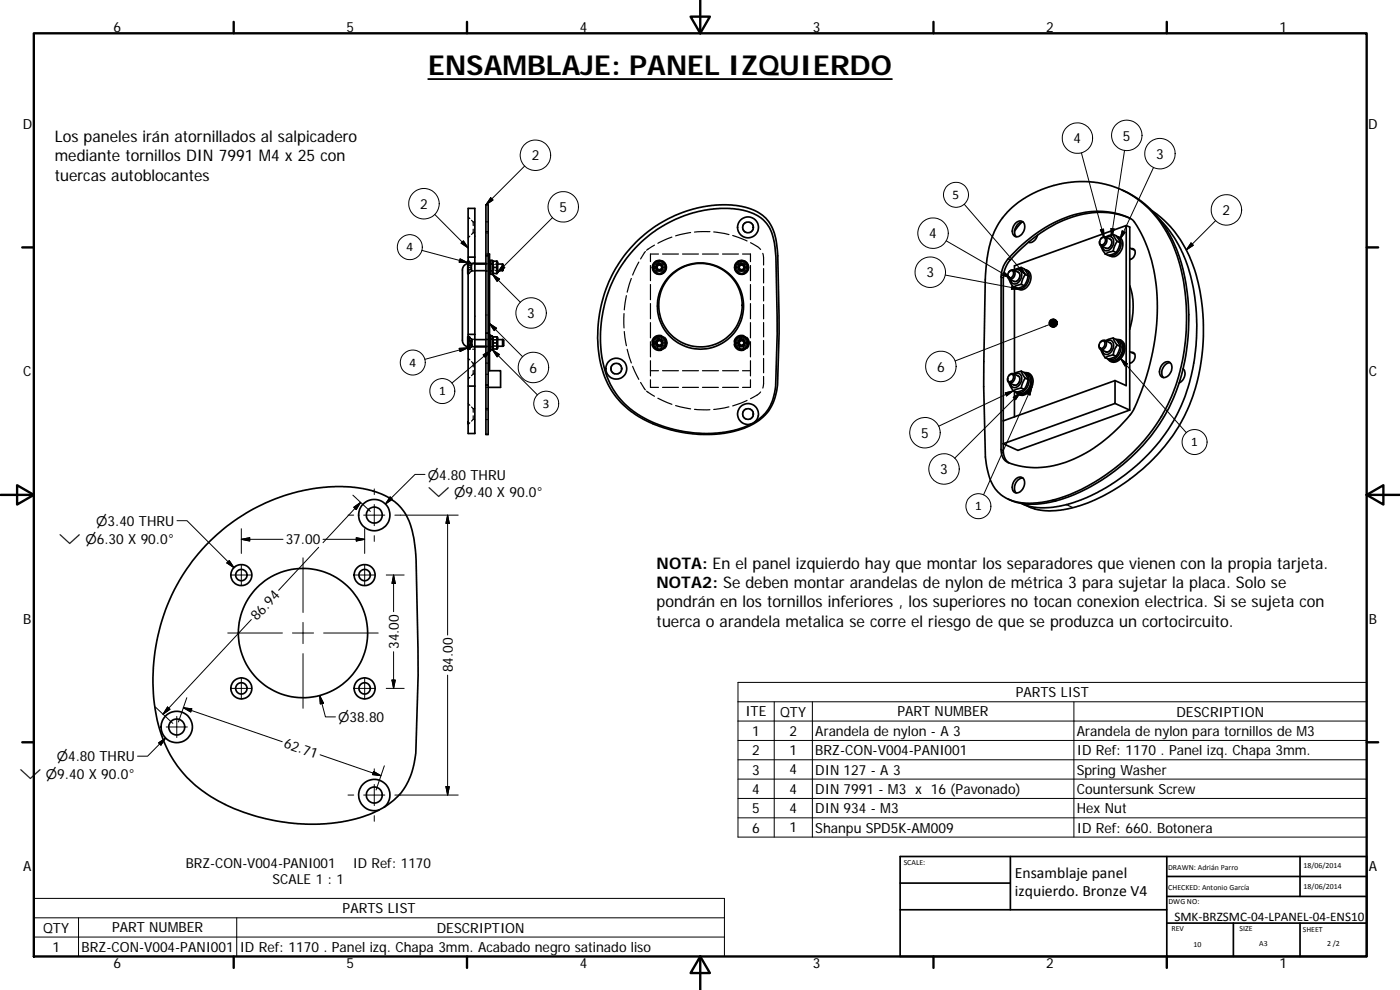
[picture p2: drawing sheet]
<svg xmlns="http://www.w3.org/2000/svg" width="420mm" height="297mm" viewBox="0 0 420 297" stroke-linecap="round" stroke-linejoin="round" font-family="sans-serif">
<g fill="none" stroke="#000" stroke-width=".51">
<path d="M336.8 57a32.4 32.4 0 0 1 17.5 21 62.9 62.9 0 0 1-3.6 44.7 56.1 56.1 0 0 1-35.5 28l-3.5 .5a17 17 0 0 1-9.1-1.4M140.4 79.1a2.73 2.73 0 0 0-1.6 3.3v15.7a11.1 11.1 0 0 0 .4 5.3l1.2 .7M140.5 77.2h2M140.5 78.4v3.7M142.5 77.2v-14.7h-2v64.7v-.6M142.5 77.2v38.6M142.5 79.2h3.3M142.5 79h3.3M145.8 76.8v38.7M145.8 76.8h.7M146.5 76.8v38.7M146.5 76.2h.4v35h3.3v5h-3.7"/>
<path d="M146.5 76.8v-15.4h-.7v15.4M146.9 79.2h.3M147.2 78.1h.6v4.2h-.6zM148.1 78.4l-.3 .3M148.1 78.4v1.8M148.1 78.4h.9M149 78.4h.1a4.7 4.7 0 0 1 .3 3.1l-.2 .6h-.2M149 78.4l.2 .9-.2 .9M149.4 79.2h1.4M150.8 79.2v2M150.8 79.2l.2 .2v1.6l-.2 .2M190.8 72.7a38.9 38.9 0 0 1 22.7-11l5.5-.2a15.5 15.5 0 0 1 11.7 5l1.1 1.8a21.1 21.1 0 0 1 1.6 8.5 352.8 352.8 0 0 1-.3 40.2 14.3 14.3 0 0 1-11.1 11.9l-2.7 .8-4.4 .6-6.4-.1a40.4 40.4 0 0 1-14.3-3.9 24.9 24.9 0 0 1-14.7-21.6 39.9 39.9 0 0 1 11.3-32z"/>
<path d="M197.5 79.5h.8l.4 .7-.4 .7h-.8l-.4-.7zM222.2 79.5h.7l.4 .7-.4 .7h-.7l-.4-.7zM302.6 63.4a31.1 31.1 0 0 1 13.2-7.6l3.6-.9 5.3-.4a28.4 28.4 0 0 1 26 16.3 56.6 56.6 0 0 1 5.1 31.3 54.9 54.9 0 0 1-29.9 44l-4.7 2.2-3.2 1.2-4 1-3.4 .4a12.9 12.9 0 0 1-12.2-4.6l-1.6-3.4-1.1-5.8a744.2 744.2 0 0 1 .1-54.5 31.9 31.9 0 0 1 4.1-15.9zM304.8 67a1.56 1.56 0 0 1 2.1-.5 1.56 1.56 0 0 1 .6 2 2.32 2.32 0 0 1-3.2 2.2 2.86 2.86 0 0 1 .5-3.7zM305.8 74.3a36.4 36.4 0 0 1 23.6-10.9 18.1 18.1 0 0 1 10.8 2.9 45.1 45.1 0 0 1 7.1 27.4 71.9 71.9 0 0 1-7.7 30.3 42.1 42.1 0 0 1-24.6 16 21.8 21.8 0 0 1-13.1-1.6 4.3 4.3 0 0 1-1.5-3.5v-51.8a8.8 8.8 0 0 1 3.2-6.6zM306.7 66.6l-2.2 2.7M307 66.6a2.9 2.9 0 0 0-2 4.4M308.8 72.6l.1 .1M311.4 70.5a2.4 2.4 0 0 1-2.7 2.2M330.4 71.6a1.01 1.01 0 0 1 1.4-.4 1.01 1.01 0 0 1 .3 1.4 1.15 1.15 0 0 1-.7 1.2 1.15 1.15 0 0 1-1.4-.5v-.9M330.5 73.8l1.4 .7M330.5 71.5a.83 .83 0 0 1 1.2 .1 .83 .83 0 0 1-.1 1.2 .82 .82 0 0 1-1.2 .6 .82 .82 0 0 1-.3-1.2z"/>
<path d="M330.6 73.9l.2 .9 .9 1.4M331.7 71.1l1.5 .7M332.1 71.3a1.39 1.39 0 0 1 1.8 0 1.39 1.39 0 0 1 .3 1.8 2.09 2.09 0 0 1-2.8 1.9l-.5-1M333.2 71.8a1.59 1.59 0 0 1 .3 1.7 1.59 1.59 0 0 1-1.6 1M334.1 75.4l-2.4 .8M334.1 70.3l1.2 2.1M334.1 70.3a3.9 3.9 0 0 1 2 2.3l.1 .2M334.1 75.4l.9 .4M334.1 70.3l-2.3 .8M335 75.8l-2.4 .8-.9-.4M335.1 70.9a2.73 2.73 0 0 1 .7 4.3 2.55 2.55 0 0 1-3.1 1.4M335.3 72.4l-.8 1.4-.4 1.6"/>
<path d="M335.3 72.4l.9 .4M335.4 71a2.8 2.8 0 0 1 .9 4.5 2.39 2.39 0 0 1-3.4 1.1M336.2 72.8l-.5 1.6-.7 1.4M338 67.7l1.1 .4-.1 54.9M339.1 74.4l1.4 .7M339.1 77.7l.2 .1M339.1 65.4a26.3 26.3 0 0 0-23.3 2.4 45.1 45.1 0 0 0-13.5 11.4 8.6 8.6 0 0 0-1.2 4.2v51.8a4.2 4.2 0 0 0 1.7 3.7M339.5 74.6a1.33 1.33 0 0 1 1.2 .9 1.33 1.33 0 0 1-.4 1.4l-.5 .7-.7 .3M345.8 63.3a35.8 35.8 0 0 1 14.3 24 60.4 60.4 0 0 1-6 40 55.7 55.7 0 0 1-32.3 25.1l-4.2 .7a16.8 16.8 0 0 1-8.7-1l-2-.9M348 65.8a39.7 39.7 0 0 1 10.6 23.4 58.3 58.3 0 0 1-7.6 39 55 55 0 0 1-31.7 23.4l-5.1 .7a15.8 15.8 0 0 1-7.7-1.3M142.5 81.2h3.3M145.8 99.9h.7"/>
<path d="M146.9 81.2h.3M147.8 81.7l.3 .4M148.1 80.2v1.9M148.1 82.1h.9M148.1 80.2h.9M149 80.2l.2 1-.2 .9M149.4 81.2h1.4M302.7 81.7a.81 .81 0 0 1 1.2-.4 .81 .81 0 0 1 .2 1.2 .87 .87 0 0 1-.7 .9 .87 .87 0 0 1-1-.5zM302.8 81.6a1 1 0 0 1 1.4-.5 1 1 0 0 1 .3 1.4 1.1 1.1 0 0 1-.8 1.2 1.1 1.1 0 0 1-1.3-.6v-.7M303 83.8l.2 1 .9 1.3M304.1 81l1.5 .7M304.4 80.9v-1.1l33.6-12.1v48l-3.4-1.5"/>
<path d="M304.4 86.3v25.8M304.5 81.2a1.37 1.37 0 0 1 1.8 .1 1.37 1.37 0 0 1 .3 1.7 2.07 2.07 0 0 1-2.8 2l-.5-1M305.6 81.7a1.61 1.61 0 0 1 .3 1.8 1.61 1.61 0 0 1-1.6 .9l-1.4-.6M306.5 85.3l-2.4 .8M306.5 80.3l1.2 2.1M306.5 80.3a3.6 3.6 0 0 1 2 2.2l.1 .3M306.5 85.3l.9 .4M306.5 80.3l-2.3 .8M307.4 85.7l-1.3 .6a1.95 1.95 0 0 1-2-.2M307.5 80.9a2.35 2.35 0 0 1 1.1 3.4 2.79 2.79 0 0 1-3.5 2.2M307.7 82.4l-.8 1.4-.4 1.5M307.7 82.4l.9 .4"/>
<path d="M307.8 81a2.83 2.83 0 0 1 .9 4.4 2.49 2.49 0 0 1-3.4 1.2M308.6 82.8l-.4 1.5-.8 1.4M339.1 85.7a21.4 21.4 0 0 1-.1 13.1M140.5 115.8h2M140.5 100.3h2M140.5 101v3.8M142.5 115.8v14.3h-2v-2.9M142.5 101.9h3.3M142.5 103.9h3.3M142.5 104.1h3.3M145.8 115.5h.7M145.8 115.5v14.9h.7v-14.9"/>
<path d="M146.9 100.6h.3v4.6h-.3M147.2 100.8h.6v4.1h-.6M147.8 104.4l.3 .3M148.1 101.1l-.3 .3M148.1 101.1v1.8M148.1 102.9v1.8M148.1 101.1h.9M148.1 104.7h.9M148.1 102.9h.9M149 101.1h.1a4.5 4.5 0 0 1 .3 3l-.2 .6h-.2M149 101.1l.2 .9-.2 .9M149 102.9l.2 .9-.2 .9"/>
<path d="M149.4 101.9h1.6M149.4 103.9h1.6M150.8 101.9l.2 .2v1.6l-.2 .2zM151 101.9v.1M151 103.8v.1M151 101.9l.2 .2v1.6l-.2 .2M197.2 102.6l.6-.5 .7 .3 .1 .8-.6 .5-.7-.3zM222.2 102.2h.7l.4 .7-.4 .6h-.7l-.4-.6zM302.8 112.7a1 1 0 0 1 1.4-.5 1 1 0 0 1 .3 1.5 1.15 1.15 0 0 1-.7 1.1 1.15 1.15 0 0 1-1.3-.4l-.1-.9M302.9 112.6a.83 .83 0 0 1 1.2 0 .83 .83 0 0 1-.1 1.2 .84 .84 0 0 1-1.2 .7 .84 .84 0 0 1-.3-1.3zM303 114.9l.1 .8 1 1.6M304.1 112.1l1.5 .7a1.61 1.61 0 0 1 .3 1.8 1.61 1.61 0 0 1-1.6 .9l-1.4-.6"/>
<path d="M304.4 117.4v7.7M304.5 112.3a1.38 1.38 0 0 1 1.8 .1 1.38 1.38 0 0 1 .3 1.7 2.12 2.12 0 0 1-2.8 2l-.5-1M306.5 111.4l-2.3 .8M306.5 116.4l-2.4 .9M306.5 111.4l1.2 2.1M306.5 116.4l.9 .4M306.5 111.4l.9 .4M307.4 116.8l-1.3 .6a1.9 1.9 0 0 1-2-.1M307.4 111.8l1.2 2.1M307.4 111.8a2.21 2.21 0 0 1 2.2 3.2 3.6 3.6 0 0 1-3.8 3.4l-.9-.8M307.5 112a2.78 2.78 0 0 1 .8 4.2 2.5 2.5 0 0 1-3.2 1.4M307.7 113.5l-.9 1.7-.3 1.2"/>
<path d="M307.7 113.5l.9 .4M307.8 112.1a2.53 2.53 0 0 1 1.3 3.7 2.71 2.71 0 0 1-3.8 1.9M308.5 111.9a3.2 3.2 0 0 1 .9 4.8 2.83 2.83 0 0 1-3.8 1.6M308.6 113.9l-.6 1.9-.6 1M330.2 102.7a1 1 0 0 1 1.4-.5 1 1 0 0 1 .4 1.5 1.22 1.22 0 0 1-.7 1 1.22 1.22 0 0 1-1.3-.1l-.1-1.1M330.3 102.6a.78 .78 0 0 1 1.1-.2 .78 .78 0 0 1 .1 1.1 .88 .88 0 0 1-.6 1 .88 .88 0 0 1-1-.5v-.7zM330.6 105l.1 .7 1 1.6M331.5 102.1l1.7 .7a1.61 1.61 0 0 1 .3 1.8 1.61 1.61 0 0 1-1.6 1l-1.6-.7M332.1 102.4a1.39 1.39 0 0 1 1.8 0 1.39 1.39 0 0 1 .3 1.8 2.12 2.12 0 0 1-2.9 1.9l-.4-1M334.1 106.5l-2.4 .8M334.1 106.5l.9 .4M334.1 101.5l1.1 2"/>
<path d="M334.1 101.5l.9 .4M334.1 101.5l-2.3 .7M334.6 114.2v6.9l-33.5 12 4.4 2 33.5-12.1M334.6 114.2l-33.5 12.1M335 106.9l-1.3 .6a2.18 2.18 0 0 1-2-.2M335 101.9l1.1 2M335 101.9a2.19 2.19 0 0 1 2.2 3.2 3.6 3.6 0 0 1-3.8 3.4l-1-.8M335.1 102a2.83 2.83 0 0 1 .5 4.6 2.34 2.34 0 0 1-2.9 1.1M335.2 103.5l-.7 1.4-.4 1.6M335.2 103.5l.9 .4M335.4 102.1a2.62 2.62 0 0 1 1.1 4.1 2.53 2.53 0 0 1-3.6 1.6M336.1 102a3.1 3.1 0 0 1 .9 4.7 2.81 2.81 0 0 1-3.8 1.7"/>
<path d="M336.1 103.9l-.4 1.6-.7 1.4M339 105.5l1.5 .7M339 108.8l.3 .1M339.5 105.7a1.33 1.33 0 0 1 1.2 .9 1.33 1.33 0 0 1-.4 1.5l-.5 .6-.8 .2M349 109.2a1.55 1.55 0 0 1 2.1-.5 1.55 1.55 0 0 1 .6 2.1 2.49 2.49 0 0 1-3 2.3 2.63 2.63 0 0 1 .3-3.9zM351.2 108.8a2.9 2.9 0 0 0-2 4.5M355.1 110.7a2.83 2.83 0 0 1-1.2 4.2M226.5 126.6a12.9 12.9 0 0 0 6.3-10.8 414 414 0 0 0-.1-40.6 12.6 12.6 0 0 0-3.9-9.5 19.7 19.7 0 0 0-12.6-3.2l-5 .6a38.3 38.3 0 0 0-28.5 51.1 26.4 26.4 0 0 0 17 13.9 35.5 35.5 0 0 0 25.8-.9M334.6 121.1l4.4 1.9M304.7 143.8a1.57 1.57 0 0 1 2.1-.5 1.57 1.57 0 0 1 .7 2.1 2.29 2.29 0 0 1-3.2 2.2 2.97 2.97 0 0 1 .4-3.8zM307 143.4a2.86 2.86 0 0 0-2 4.5M115.4 242.1a18.5 18.5 0 0 0 9.2-14.7l.2-1.4a649.8 649.8 0 0 0 0-59.5 25.4 25.4 0 0 0-3.9-13.4 19.3 19.3 0 0 0-13.4-6.7l-4.6-.4-4.4 .1-4.6 .5-3.5 .7a57.4 57.4 0 0 0-44.4 59.2 40 40 0 0 0 8.5 24.9 45.3 45.3 0 0 0 23.7 13.9l6.4 1.3 7 .7 7.7-.3 5.7-.9a35 35 0 0 0 8.8-3.1"/>
<path d="M270.1 257h140.1v30h-140.1zM303.2 257v16M350.2 257v30M390.2 257v12M270.1 265h33.1M270.1 273h80.1M350.2 277h60M350.2 269h60M350.2 263h60M370.2 277v10M390.2 277v10"/>
<circle cx="224.5" cy="68.2" r="1.59"/>
<circle cx="224.5" cy="68.2" r="3.1"/>
<circle cx="197.9" cy="80.2" r="1.85"/>
<circle cx="197.9" cy="80.2" r="2.09"/>
<circle cx="210.2" cy="91.6" r="12.5"/>
<circle cx="210.2" cy="91.8" r="12.9"/>
<circle cx="222.6" cy="80.2" r="2.09"/>
<circle cx="222.6" cy="80.2" r="1.84"/>
<circle cx="185" cy="110.6" r="1.6"/>
<circle cx="185" cy="110.6" r="3.1"/>
<circle cx="197.9" cy="102.9" r="1.86"/>
<circle cx="197.9" cy="102.9" r="2.1"/>
<circle cx="222.6" cy="102.9" r="2.1"/>
<circle cx="222.6" cy="102.9" r="1.85"/>
<circle cx="224.5" cy="124.2" r="1.59"/>
<circle cx="224.5" cy="124.2" r="3.1"/>
<circle cx="112.3" cy="154.5" r="4.7"/>
<circle cx="112.3" cy="154.6" r="2.4"/>
<circle cx="72.4" cy="172.5" r="1.7"/>
<circle cx="72.4" cy="172.5" r="3.2"/>
<circle cx="109.4" cy="172.5" r="3.2"/>
<circle cx="109.4" cy="172.5" r="1.69"/>
<circle cx="90.9" cy="189.9" r="19.4"/>
<circle cx="53" cy="218.1" r="2.39"/>
<circle cx="53.1" cy="218.1" r="4.7"/>
<circle cx="72.4" cy="206.5" r="3.2"/>
<circle cx="72.4" cy="206.5" r="1.7"/>
<circle cx="109.4" cy="206.5" r="3.1"/>
<circle cx="109.4" cy="206.5" r="1.7"/>
<circle cx="112.3" cy="238.5" r="4.7"/>
<circle cx="112.3" cy="238.5" r="2.4"/>
</g>
<g fill="none" stroke="#000" stroke-width=".36">
<path d="M140.4 79.5h.2M140.5 65.1l.5 .5M140.5 78.1l.3 .4M140.5 78.9h.7M140.5 79l-.1 .1M140.5 78.4h.1M140.7 78.4h.1M140.7 78.4l.3 .3M140.7 78.4v1.2M140.9 79.5l.4 .3M141 70.8l-.5 .6M141.1 79.5v.3"/>
<path d="M141.1 78.8l.4 .3M141.3 78.9l.3 .3M141.3 79h-.7M141.5 79.1h.3M141.5 79.1v.8M141.5 66.1l.5 .5M141.6 79.2v.7M141.6 79.2h.3M141.8 78.9h.7M141.9 79h.6M142 68.7v1.1M142 66.6v1.1"/>
<path d="M142 69.8l-.5 .5M142 69.8h.2M142 66.6h.2M142.1 79.1h.4M142.2 79.2h.3M142.4 69.8h.1M142.4 66.6h.1M145.8 79.1h.4M145.8 69.5h.3M145.8 76.2h.3M145.8 69.9h.3M145.8 66.6h.3"/>
<path d="M145.8 79.2h.4M146.3 69.5h.2M146.3 76.2h.2M146.3 69.9h.2M146.3 66.6h.2M146.5 79.1h.4M146.5 79.2h.4M147.2 78.1h.3M147.2 79.2h.7M147.5 79.1h-.3h.2M147.6 78.2h.1M147.6 79.1l.2 .1"/>
<path d="M147.7 79.1h.1M147.8 79.2v.1M147.8 79.4h.1M147.9 79.4v.5M147.9 79.4h.4M148.7 79.2l.6 .1M148.8 79.4h.5M149.3 79.4v.5M191.7 78.6l-1.8 3.9M193.7 75.5l-1.5 2.2M195.2 79.7v4.5M196.1 79.6v.2a.63 .63 0 0 0 0 1"/>
<path d="M196.4 73.6l-2.4 1.5M197 79.6a1.13 1.13 0 0 1 1.6-.2 1.13 1.13 0 0 1 0 1.7 1.13 1.13 0 0 1-1.6-.2M197.1 79.7a.99 .99 0 0 1 1.5-.2 .99 .99 0 0 1 0 1.5 .99 .99 0 0 1-1.5-.2M197.4 78.8a1.49 1.49 0 0 0-1 1.4 1.49 1.49 0 0 0 1 1.5M197.5 78.2v.3M197.5 78.8v.4M197.5 78.4h-.1a.64 .64 0 0 0-.9 .6M197.6 76.2h-2.4v2.3M197.7 78.2v.3M197.7 78.8v.3M197.8 78.1a1.97 1.97 0 0 0-1.9 1.6M197.8 78.1h.1"/>
<path d="M197.8 78.1v.4M197.8 78.8v.3M197.9 78.1h.1M198 78.1v.4M198 78.8v.3M198 78.1a2.03 2.03 0 0 1 1.9 1.6M198.2 78.4h.2a.63 .63 0 0 1 .9 .6M198.3 79.5a.81 .81 0 0 0-1.2 .7 .81 .81 0 0 0 1.2 .7M198.3 78.8a1.5 1.5 0 0 1 1.1 1.4 1.5 1.5 0 0 1-1.1 1.5M198.6 79.8a.8 .8 0 0 1-.7 1.2 .8 .8 0 0 1-.7-1.2M198.8 76.2h4.8M198.8 79.5a1.17 1.17 0 0 0-1.7-.1 1.17 1.17 0 0 0 0 1.7 1.17 1.17 0 0 0 1.7-.2"/>
<path d="M199.7 79.6v.2a.62 .62 0 0 1 0 1M201.6 71.1l-4.2 1.9M204.8 76.2h4.8M207.3 69.8l-4.5 1M210.8 76.2h4.8M213.1 69.5l-4.7 .1M214.2 69.6l4.6 .8M216.8 76.2h4.8M219.9 70.7l4.3 1.6M220.8 79.6l-.1 .2a.62 .62 0 0 0 .1 1M221.6 79.6a1.14 1.14 0 0 1 1.7-.2 1.14 1.14 0 0 1 0 1.7 1.14 1.14 0 0 1-1.7-.2M221.8 79.7a1 1 0 0 1 1.4-.2 1 1 0 0 1 0 1.5 1 1 0 0 1-1.4-.2"/>
<path d="M222.1 78.8a1.5 1.5 0 0 0-1 1.4 1.5 1.5 0 0 0 1 1.5M222.1 78.2v.3M222.1 78.8v.4M222.2 78.4h-.1a.63 .63 0 0 0-.9 .6M222.3 78.2v.3M222.3 78.8v.3M222.5 78.1a2.09 2.09 0 0 0-1.9 1.6M222.5 78.1v.4M222.5 78.8v.3M222.5 78.1h.1M222.6 78.1h.1M222.7 78.1v.4"/>
<path d="M222.7 78.8v.3M222.7 78.1a1.98 1.98 0 0 1 1.8 1.6M222.8 76.2h2.4v2.3M222.9 78.4h.2a.64 .64 0 0 1 .9 .6M223 79.5a.82 .82 0 0 0-1.3 .7 .82 .82 0 0 0 1.3 .7M223 78.8a1.5 1.5 0 0 1 1 1.4 1.5 1.5 0 0 1-1 1.5M223.2 79.8a.8 .8 0 0 1-.7 1.2 .8 .8 0 0 1-.6-1.2M223.5 79.5a1.17 1.17 0 0 0-1.7-.1 1.17 1.17 0 0 0 0 1.7 1.17 1.17 0 0 0 1.7-.2M224 66.7a1.64 1.64 0 0 0-1.2 1.5 1.64 1.64 0 0 0 1.2 1.6M224.3 79.6l.1 .2a.63 .63 0 0 1-.1 1M225 66.7a1.67 1.67 0 0 1 1.2 1.5 1.67 1.67 0 0 1-1.2 1.6M225.2 79.7v4.5"/>
<path d="M225.2 72.8l2.4 1.4 .7 .6M228.9 76l.3 3.5M302.6 77.6l.6 .4M333.2 71.8a1.62 1.62 0 0 1 .3 1.7 1.62 1.62 0 0 1-1.6 1M140.4 80.9h.2M140.4 80.2h.2M140.5 82.1h.1M140.7 82.1h.1M140.7 80.8v1.3M140.8 82l-.3 .3M140.9 80.2l.2 .2M141 81.8l-.3 .3"/>
<path d="M141.1 80.7v.2M141.1 80v.2M141.3 80.7l-.4 .2M141.4 80v.4M141.5 81.3h.3M141.5 80.6v.7M141.5 81.3l-.4 .4M141.6 80.6v.6M141.6 81.2h.3M141.6 81.2l-.3 .3M142.1 81.3h.4M142.2 81.2h.3"/>
<path d="M145.8 81.4h.4M145.8 81.2h.4M146.5 81.4h.4M146.5 81.2h.4M147.2 81.3h.2M147.2 81.2h.7M147.6 81.3h.2M147.8 81.2h.1M147.9 80.5l-.1 .6M147.9 81h.4M148.8 81h.5M149.3 80.5v.5"/>
<path d="M149.3 81v.1M149.3 81.2h-.6M187.3 94.1v4.3M187.4 99.5l.6 4.2M188 88.7l-.6 4.3M189.5 83.5l-1.3 4.2M195.2 85.4v4.5M195.2 91.1v4.6M195.2 96.8v4.6M195.9 80.9a2.06 2.06 0 0 0 2 1.4 2.06 2.06 0 0 0 1.9-1.4M196.5 81.4l.1 .2a.61 .61 0 0 0 .9 .5M198.5 81a.99 .99 0 0 0 .1-1.4 .99 .99 0 0 0-1.5 0 .99 .99 0 0 0 .2 1.4"/>
<path d="M199.3 81.4l-.3 .7h-.8M220.6 80.9a2.06 2.06 0 0 0 2 1.4 2.06 2.06 0 0 0 1.9-1.4M221.2 81.4v.2a.63 .63 0 0 0 1 .5M223.1 81a.99 .99 0 0 0 .2-1.4 .99 .99 0 0 0-1.5 0 .99 .99 0 0 0 .2 1.4M224 81.4l-.1 .2a.64 .64 0 0 1-1 .5M225.2 85.4v4.5M225.2 91.1v4.6M225.2 96.8v4.6M229.2 80.6v4.3M229.2 86v4.3M229.2 91.4v4.3M229.2 96.8v4.3"/>
<path d="M300.4 83.1l.7 .3M305.6 81.7a1.63 1.63 0 0 1 .3 1.8 1.63 1.63 0 0 1-1.6 .9M140.4 102.2h.2M140.4 103.5h.2M140.4 102.9h.2M140.4 104.1h.1M140.5 107.5l.5 .5M140.5 100.8l.5 .5M140.5 104.8h.7M140.5 102.1h.2M140.5 103.7h.2M140.5 103.2h.2"/>
<path d="M140.5 103.4h.2M140.5 102.6h.2M140.5 102.4h.2M140.5 101h.1M140.7 101h.2M140.7 101v1.3M140.7 103.5v1.3M140.9 102.9h.2v.2M140.9 102.2l.4 .3M140.9 101l.3 .3M140.9 101v1.3M140.9 103.5v1.3l.3-.3"/>
<path d="M141 102.4h.2l.1 .3M141 102.1h.2M141 103.2h.2M141 103.4h.2M141 102.6h.2M141 113.2l-.5 .5M141 104.5l-.5 .5M141.1 102.2v.2M141.1 101.5l.4 .2M141.1 103.4v.1M141.1 102.7v.2M141.2 103.2v.3h-.3"/>
<path d="M141.2 103.4h.1M141.2 102.6l.1 .2M141.2 102.1l.1 .2zM141.3 102.2l.1 .2M141.3 103.1l-.1 .3M141.3 102.4l-.1 .2M141.3 103.5l-.3 .2M141.3 102.9l-.1 .3M141.3 102.3l-.1 .1M141.3 101.6l.3 .3M141.3 104.1h-.7M141.4 103.4l-.1 .2"/>
<path d="M141.4 102.7v.4M141.5 104h.3M141.5 101.7h.3M141.5 103.3v.7M141.5 101.7v.8M141.5 104l-.4 .3M141.5 101.6l.2 .3v.7M141.5 108.5l.5 .5M141.6 102.7v.4M141.6 101.9v.7M141.6 103.2v.7M141.6 101.9h.3"/>
<path d="M141.6 103.9h.3M141.6 103.9l-.3 .3M141.7 103.2v.7l-.2 .3M141.8 104.8h.7M141.9 104.1h.6M142 111.1v1.1M142 109v1.1M142 112.2l-.5 .5M142 112.2h.2M142 109h.2M142.1 101.7h.4M142.2 101.9h.3"/>
<path d="M142.2 103.9h.3M142.4 112.2h.1M142.4 109h.1M145.8 104.1h.4M145.8 101.7h.4M145.8 116.2h.3M145.8 112.3h.3M145.8 108.9h.3M145.8 101.9h1.2M145.8 103.9h1.2M146.3 116.2h.2M146.3 112.3h.2"/>
<path d="M146.3 108.9h.2M146.5 104.1h.4M146.5 101.7h.4M146.9 101.8h.1M147.1 103.9h.1M147.1 101.8h.1M147.2 104h.2M147.6 104h.2M147.6 101.8l.2 .2M147.8 100.8h-.6M147.8 101.7l-.6 .1M147.8 103.8v.1"/>
<path d="M147.8 102l.1 .1M147.9 102.1v.5M147.9 103.2l-.1 .6M147.9 103.7h.4M147.9 102.1h.4M148.2 101.9l1.1 .1M148.8 103.7h.5M148.8 102.1h.5M149.3 103.2v.5M149.3 103.7v.1M149.3 102v.6M149.3 103.8l-1.1 .1"/>
<path d="M151 102v.6M151 103.2v.6M184.4 109a1.66 1.66 0 0 0-1.1 1.6 1.66 1.66 0 0 0 1.1 1.6M185.5 109a1.64 1.64 0 0 1 1.1 1.6 1.64 1.64 0 0 1-1.1 1.6M188.2 104.8l1.3 4.1M189.9 109.9l1.8 3.9M192.2 114.7l1.5 2.3M194 117.3l2.4 1.6M195.2 113.9v2.3h2.4M195.2 102.5v4.6M195.2 108.2v4.6M195.2 111.2h2.4"/>
<path d="M195.6 103.4a2.28 2.28 0 0 0 3 1.7M195.9 103.6a2.07 2.07 0 0 0 2 1.3 2.07 2.07 0 0 0 1.9-1.3M196.1 102.3v.1a.65 .65 0 0 0 0 1.1M196.5 104.1l.1 .1a.62 .62 0 0 0 .9 .5M197 102.2a1.13 1.13 0 0 1 1.6-.2 1.13 1.13 0 0 1 0 1.7 1.13 1.13 0 0 1-1.6-.2M197.1 102.3a1 1 0 0 1 1.5-.1 1 1 0 0 1 0 1.4 1 1 0 0 1-1.5-.1M197.4 119.5l4.2 1.8M197.4 101.5a1.48 1.48 0 0 0-1 1.4 1.48 1.48 0 0 0 1 1.4M197.5 100.9v.3M197.5 101.5v.4M197.5 101.1h-.1a.64 .64 0 0 0-.9 .6M197.7 100.8v.3"/>
<path d="M197.7 101.5v.3M197.8 100.8a2 2 0 0 0-1.9 1.5M197.8 100.8v.3M197.8 101.5v.3M197.8 100.8h.1M197.9 100.8h.1M198 100.8v.3M198 101.5v.3M198 100.8a2.07 2.07 0 0 1 1.9 1.5M198.2 102.2a.8 .8 0 0 1 .2 1.3 .8 .8 0 0 1-1.3-.5M198.2 101.1h.2a.63 .63 0 0 1 .9 .6M198.3 102.2a.82 .82 0 0 0-1.2 .7 .82 .82 0 0 0 1.2 .7"/>
<path d="M198.3 101.5a1.49 1.49 0 0 1 1.1 1.4 1.49 1.49 0 0 1-1.1 1.4M198.6 100.7a2.28 2.28 0 0 0-3 1.7M198.7 102.3a1.07 1.07 0 0 0-1.5-.2 1.07 1.07 0 0 0 0 1.6 1.07 1.07 0 0 0 1.5-.2M198.8 116.2h4.8M198.8 111.2h4.8M198.8 102.2a1.17 1.17 0 0 0-1.7-.2 1.17 1.17 0 0 0 0 1.8 1.17 1.17 0 0 0 1.7-.2M198.8 103.2a.99 .99 0 0 0-.7-1.3 .99 .99 0 0 0-1.2 .9 .99 .99 0 0 0 1 1.1M199.3 104.1l-.1 .1a.64 .64 0 0 1-1 .5M199.5 101.2a2.36 2.36 0 0 1 0 3.4M199.7 102.3v.1a.64 .64 0 0 1 0 1.1M204.8 116.2h4.8M204.8 111.2h4.8"/>
<path d="M210.8 116.2h4.8M210.8 111.2h4.8M216.8 116.2h4.8M216.8 111.2h4.8M220.3 103.4a2.25 2.25 0 0 0 3 1.7M220.6 103.6a2.07 2.07 0 0 0 2 1.3 2.07 2.07 0 0 0 1.9-1.3M220.8 102.3l-.1 .1a.64 .64 0 0 0 .1 1.1M221.2 104.1v.1a.63 .63 0 0 0 1 .5M221.6 102.2a1.14 1.14 0 0 1 1.7-.2 1.14 1.14 0 0 1 0 1.7 1.14 1.14 0 0 1-1.7-.2M221.8 102.3a1.01 1.01 0 0 1 1.4-.2 1.01 1.01 0 0 1 0 1.5 1.01 1.01 0 0 1-1.4-.1M222.1 101.5a1.49 1.49 0 0 0-1 1.4 1.49 1.49 0 0 0 1 1.4M222.1 100.9v.3"/>
<path d="M222.1 101.5v.4M222.2 101.1h-.1a.63 .63 0 0 0-.9 .6M222.3 100.8v.3M222.3 101.5v.3M222.5 100.8a2.13 2.13 0 0 0-1.9 1.5M222.5 100.8v.3M222.5 101.5v.3M222.5 100.8h.1M222.6 100.8h.1M222.7 100.8v.3M222.7 101.5v.3M222.7 100.8a2.01 2.01 0 0 1 1.8 1.5"/>
<path d="M222.8 111.2h2.4M222.9 101.1h.2a.64 .64 0 0 1 .9 .6M223 102.2a.82 .82 0 0 0-1.3 .7 .82 .82 0 0 0 1.3 .7M223 101.5a1.49 1.49 0 0 1 1 1.4 1.49 1.49 0 0 1-1 1.4M223.1 103.7a.99 .99 0 0 0 .2-1.5 .99 .99 0 0 0-1.5 0 .99 .99 0 0 0 .2 1.5M223.2 102.5a.79 .79 0 0 1-.7 1.2 .79 .79 0 0 1-.6-1.2M223.3 100.7a2.25 2.25 0 0 0-3 1.7M223.4 102.3a1.07 1.07 0 0 0-1.6-.2 1.07 1.07 0 0 0 0 1.6 1.07 1.07 0 0 0 1.6-.2M223.5 102.2a1.17 1.17 0 0 0-1.7-.2 1.17 1.17 0 0 0 0 1.8 1.17 1.17 0 0 0 1.7-.2M224 104.1l-.1 .1a.64 .64 0 0 1-1 .5M224.1 101.2a2.36 2.36 0 0 1 0 3.4M224.3 102.3l.1 .1a.65 .65 0 0 1-.1 1.1"/>
<path d="M225.2 102.5v4.6M225.2 108.2v4.6M225.2 113.9v2.3h-2.4M228.3 117.6l-1 .9-2.1 1.1M229.2 112.9l-.3 3.5M229.2 102.2v4.3M229.2 107.5v4.4M305.6 112.8a1.61 1.61 0 0 1 .3 1.8 1.61 1.61 0 0 1-1.6 .9M333.2 102.9a1.59 1.59 0 0 1 .3 1.7 1.59 1.59 0 0 1-1.6 1M339.2 108.9h.1M340.5 106.1l-.1 .1M140.5 121.1l.5 .5"/>
<path d="M141 126.9l-.5 .5M141.5 122.1l.5 .5M142 124.8v1M142 122.6v1.1M142 125.8l-.5 .5M142 125.8h.2M142 122.6h.2M142.4 125.8h.1M142.4 122.6h.1M145.8 123h.3M145.8 125.9h.3M145.8 122.6h.3"/>
<path d="M146.3 123h.2M146.3 125.9h.2M146.3 122.6h.2M202.8 121.7l4.5 1M208.4 122.8l4.7 .1M218.8 122.1l-4.6 .8M224 122.7a1.64 1.64 0 0 0-1.2 1.5 1.64 1.64 0 0 0 1.2 1.6M224.2 120.1l-4.3 1.7M225 122.7a1.64 1.64 0 0 1 1.2 1.5 1.64 1.64 0 0 1-1.2 1.6M300.4 134.9l.7 .3M316.1 150l.7 .3M320 151.4l2 .9"/>
</g>
<g fill="none" stroke="#000" stroke-width=".71">
<path d="M10.1 10h400.1v277h-400.1zM70.1 6.6v3.4M140.2 6.6v3.4M207.3 5h5.8l-2.9 5zM210.2 0v10M280.2 6.6v3.4M350.2 6.6v3.4M6.7 74.2h3.4M410.2 74.2h3.4M.2 148.5h9.9M5.1 145.6l5 2.9-5 2.9zM410.2 148.5l5-2.9v5.8z"/>
<path d="M410.2 148.5h9.9M6.7 222.7h3.4M410.2 222.7h3.4M70.1 287v3.4M140.2 287v3.4M210.2 287l2.9 5h-5.8zM210.2 287v10M280.2 287v3.4M350.2 287v3.4"/>
</g>
<g fill="none" stroke="#000" stroke-width=".3">
<path d="M147.3 59.3l.7 .7-2.2 1.4zM157.5 49.8l-11.7 11.6M324.5 45.8l6.8 25.5M337.5 45.1l-4 26M346.2 50.2l-10 21.6M126.6 75.1l13.8 3.7M130.5 64.3l10 10.1M138.1 77.7l2.3 1.1-2.6-.2zM139.1 72.3l1.4 2.1-2.1-1.4zM150.8 79.6l.7 .7-2.1 1.4zM165.8 65.3l-16.4 16.4M284 72.3l19.3 11.1"/>
<path d="M289.4 61.3l18.3 21.1M330.2 69l1-.3 .1 2.6zM333.4 68.6l1 .1-.9 2.4zM336.8 69.3l.9 .4-1.5 2.1zM357.5 72.9l.6 .7-2.1 1.4zM364.8 66.2l-8.8 8.8M146.9 97.1l10 9.9M146.9 97.1l2.1 1.4-.7 .7zM147.8 82.3l2.1 1.4-.7 .7zM147.8 82.3l8.4 8.4M283.7 82.5l22.4 4.2M301.4 81.7l1.9 1.7-2.4-.8z"/>
<path d="M303.7 85.8l2.4 .9-2.6 .1zM305.7 80.8l.7-.6 1.3 2.2zM314.9 97.4l-28.3 10.9M137.8 104.5l2.6-.1-2.3 1.1zM140.4 104.4l-12.9 3.4M145 106.4l2.2-1.2-1.6 2zM147.2 105.2l-11.6 9.7M147.8 104.9l2.1 1.5-.7 .7zM147.8 104.9l13.5 13.6M301.7 117.9l2.4-.6-2 1.5zM304.1 119.2l2.1-1.4-1.4 2.1zM304.1 117.3l-22.4 10.6"/>
<path d="M306.2 117.8l-19.7 19.7M309.7 116.1l-14.5 32.4M309.7 116.1l-.6 2.4-.9-.4zM336.3 107.6l19.7 22.2M336.3 107.6l2.1 1.6-.8 .6zM53.1 156.2h3l14.1 14.1M72.4 158.6v7.5M104.4 154.6h1.8M105.9 148.6l5.3 4.9M106.2 152.2l2-1.5-1.3 2.2zM108.2 150.7l-11.3 12.1M109.1 154.6h6.4"/>
<path d="M109.4 158.6v7.5M112.3 146.7v1.7M112.3 151.4v6.3M117.1 149.1l.7 .7-2.1 1.4zM118.5 154.6h19M127.5 142.3h-2.9l-8.9 8.9M134.3 154.6v35.9M134.3 154.6l.5 2.4h-1zM68.8 168.2l1.4 2.1-2.1-1.4zM69.2 172.5h6.4M72.4 169.4v6.3M72.4 161.8l2.5-.5v1z"/>
<path d="M72.4 161.8h12.5M90.9 167.4v16.4M95.6 164.2l-12 12.9M96.9 161.8h12.5M106.3 172.5h6.3M106.9 161.3l2.5 .5-2.5 .5zM109.4 169.4v6.3M112.3 160.7v1.7M115.9 172.5h5.4M118.1 172.5v11M118.1 172.5l.5 2.5h-1zM68.4 189.9h16.4"/>
<path d="M75.4 185.9l-26.5 28.4M87.8 189.9h6.3M90.9 186.8v6.3M90.9 196.1v16.4M97.1 189.9h16.4M118.1 195.5v11M46.6 212.1l5.3 4.9M49.9 218.1h6.3M50.3 212.1l.7 .7-2.1 1.5zM53.1 214.9v6.4M55 212.3l2.6 .4-.4 .9zM55 212.3l29.7 10.2"/>
<path d="M56.1 209.3l-2.5 7.3M69.2 206.5h6.4M72.4 203.4v6.3M95.9 208.7l1.2 2.3-1 .2zM95.9 208.7l1.8 6.4h3M106.3 206.5h6.3M109.4 203.4v6.3M115.9 206.5h5.4M117.6 204h1l-.5 2.5zM134.3 202.6v35.9M221.5 210.6h188.7M221.5 216.3h188.7"/>
<path d="M221.5 204.7h188.7v46.5h-188.7zM232.4 210.6v40.6M243.8 210.6v40.6M322.3 210.6v40.6M47.6 222.9l2.1-1.5-1.4 2.2zM49.7 221.4l-5.4 5.5h-3M96.1 226.5l18.2 6.2M104.4 238.5h1.8M109.1 238.5h6.4M112.1 231.5l2.2 1.2-2.5-.3zM112.3 230.7v1.7M112.3 235.4v6.3"/>
<path d="M115.3 229.8l-2.4 7.2M118.5 238.5h19M133.8 236h1l-.5 2.5zM221.5 222.2h188.7M221.5 228h188.7M221.5 233.8h188.7M221.5 239.6h188.7M112.3 244.7v1.7M221.5 245.4h188.7M10.1 269.6h207.3v17.4h-207.3zM10.1 275.4h207.3M23.6 275.4v11.6"/>
<path d="M71 275.4v11.6M10.1 281.2h207.3"/>
<circle cx="160.7" cy="46.6" r="4.6"/>
<circle cx="286.9" cy="58.4" r="3.8"/>
<circle cx="323.3" cy="41.4" r="4.6"/>
<circle cx="338.2" cy="40.6" r="4.6"/>
<circle cx="348.1" cy="46.1" r="4.6"/>
<circle cx="123" cy="74.2" r="3.7"/>
<circle cx="127.2" cy="61.1" r="4.6"/>
<circle cx="169" cy="62.1" r="4.6"/>
<circle cx="280" cy="70" r="4.6"/>
<circle cx="368.1" cy="63" r="4.6"/>
<circle cx="159.4" cy="93.9" r="4.6"/>
<circle cx="279.2" cy="81.7" r="4.6"/>
<circle cx="123.9" cy="108.8" r="3.7"/>
<circle cx="132.7" cy="117.3" r="3.8"/>
<circle cx="160.1" cy="110.3" r="4.6"/>
<circle cx="282.4" cy="109.9" r="4.6"/>
<circle cx="163.9" cy="121.1" r="3.7"/>
<circle cx="277.6" cy="129.8" r="4.6"/>
<circle cx="358.5" cy="132.6" r="3.8"/>
<circle cx="283.3" cy="140.7" r="4.6"/>
<circle cx="293.6" cy="151.9" r="3.7"/>
</g>
<g fill="#000" stroke="#000" stroke-width=".3">
<path d="M147.3 59.3l.7 .7-2.2 1.4zM138.1 77.7l2.3 1.1-2.6-.2zM139.1 72.3l1.4 2.1-2.1-1.4zM150.8 79.6l.7 .7-2.1 1.4zM330.2 69l1-.3 .1 2.6zM333.4 68.6l1 .1-.9 2.4zM336.8 69.3l.9 .4-1.5 2.1zM357.5 72.9l.6 .7-2.1 1.4zM146.9 97.1l2.1 1.4-.7 .7zM147.8 82.3l2.1 1.4-.7 .7zM301.4 81.7l1.9 1.7-2.4-.8zM303.7 85.8l2.4 .9-2.6 .1z"/>
<path d="M305.7 80.8l.7-.6 1.3 2.2zM317.2 96.4l.1 .5zM317.1 96.2l.2 .7zM316.9 96l.4 .9zM316.7 95.9l.6 1zM316.4 95.8l.9 1.1zM316.1 95.7l.3 .1 .9 1.1zM315.9 95.7h.2l1.2 1.2zM315.6 95.8l.3-.1 1.4 1.2zM315.4 95.9l.2-.1 1.7 1.1zM315.2 96.1l.2-.2 1.9 1zM315.2 96.1l2.1 .8-2.3-.6z"/>
<path d="M315 96.3l2.3 .6-2.4-.4zM314.9 96.5l2.4 .4-2.5-.1zM314.8 96.8l2.5 .1-2.5 .2zM314.8 97.1l2.5-.2-2.4 .4zM314.9 97.3l2.4-.4-2.3 .7zM315 97.6l2.3-.7-2.1 .9zM315.2 97.8l2.1-.9-1.9 1.1zM315.4 98l1.9-1.1-1.7 1.2zM315.6 98.1l1.7-1.2-1.4 1.3zM315.9 98.2l1.4-1.3-1.2 1.3zM317.3 96.9l-.9 1.2-.3 .1zM317.3 96.9l-.9 1.2z"/>
<path d="M317.3 96.9l-.6 1.1zM317.3 96.9l-.4 1zM317.3 96.9l-.2 .8zM317.3 96.9l-.1 .6zM317.3 96.9v.3zM137.8 104.5l2.6-.1-2.3 1.1zM145 106.4l2.2-1.2-1.6 2zM147.8 104.9l2.1 1.5-.7 .7zM301.7 117.9l2.4-.6-2 1.5zM304.1 119.2l2.1-1.4-1.4 2.1zM309.7 116.1l-.6 2.4-.9-.4zM336.3 107.6l2.1 1.6-.8 .6z"/>
<path d="M106.2 152.2l2-1.5-1.3 2.2zM117.1 149.1l.7 .7-2.1 1.4zM134.3 154.6l.5 2.4h-1zM68.8 168.2l1.4 2.1-2.1-1.4zM72.4 161.8l2.5-.5v1zM106.9 161.3l2.5 .5-2.5 .5zM118.1 172.5l.5 2.5h-1zM50.3 212.1l.7 .7-2.1 1.5zM55 212.3l2.6 .4-.4 .9zM95.9 208.7l1.2 2.3-1 .2zM117.6 204h1l-.5 2.5zM47.6 222.9l2.1-1.5-1.4 2.2z"/>
<path d="M112.1 231.5l2.2 1.2-2.5-.3zM133.8 236h1l-.5 2.5z"/>
</g>
<path d="M128.5 23.7h139.2" fill="none" stroke="#000" stroke-width=".53"/>
<text font-size="8.2" x="128.5" y="22.4">ENSAMBLAJE: PANEL IZQUIERDO</text>
<g font-size="4.8">
<text x="16.4" y="42.7">Los paneles irán atornillados al salpicadero</text>
<text x="16.4" y="48.4">mediante tornillos DIN 7991 M4 x 25 con</text>
<text x="16.4" y="54.2">tuercas autoblocantes</text>
<text x="197.1" y="170.7">NOTA: En el panel izquierdo hay que montar los separadores que vienen con la propia tarjeta.</text>
<text x="197.1" y="176.5">NOTA2: Se deben montar arandelas de nylon de métrica 3 para sujetar la placa. Solo se</text>
<text x="197.1" y="182.3">pondrán en los tornillos inferiores , los superiores no tocan conexion electrica. Si se sujeta con</text>
<text x="197.1" y="188">tuerca o arandela metalica se corre el riesgo de que se produzca un cortocircuito.</text>
</g>
<g font-size="4.7">
<text x="304.6" y="263.5">Ensamblaje panel</text>
<text x="304.6" y="268.9">izquierdo. Bronze V4</text>
</g>
<g font-size="4.2">
<text x="34" y="9.6">6</text>
<text x="104" y="9.6">5</text>
<text x="174" y="9.6">4</text>
<text x="244" y="9.6">3</text>
<text x="314" y="9.6">2</text>
<text x="384" y="9.6">1</text>
<text x="6.8" y="38.7">D</text>
<text x="410.6" y="38.7">D</text>
<text x="322.2" y="43">4</text>
<text x="337" y="42.2">5</text>
<text x="347" y="47.7">3</text>
<text x="159.6" y="48.2">2</text>
<text x="126.1" y="62.7">2</text>
<text x="167.9" y="63.6">5</text>
<text x="366.9" y="64.5">2</text>
<text x="278.9" y="71.5">4</text>
<text x="278" y="83.2">3</text>
<text x="158.3" y="95.5">3</text>
<text x="7" y="112.9">C</text>
<text x="159" y="111.8">6</text>
<text x="281.2" y="111.5">6</text>
<text x="410.8" y="112.9">C</text>
<text x="276.4" y="131.4">5</text>
<text x="282.2" y="142.3">3</text>
<text x="85.7" y="163.3">37.00</text>
<text x="7" y="187.1">B</text>
<text x="77.1" y="186.3" transform="rotate(-47 77.1 186.3)">86.94</text>
<text x="410.8" y="187.1">B</text>
<text x="119.7" y="194.7" transform="rotate(-90 119.7 194.7)">34.00</text>
<text x="135.9" y="201.7" transform="rotate(-90 135.9 201.7)">84.00</text>
<text x="304.8" y="209.2">PARTS LIST</text>
<text x="223.7" y="214.9">ITE</text>
<text x="234.1" y="215">QTY</text>
<text x="269.3" y="214.9">PART NUMBER</text>
<text x="353" y="215">DESCRIPTION</text>
<text x="225.8" y="220.8">1</text>
<text x="236.9" y="220.8">2</text>
<text x="244.7" y="220.8">Arandela de nylon - A 3</text>
<text x="323.2" y="220.8">Arandela de nylon para tornillos de M3</text>
<text x="85" y="224.2" transform="rotate(19 85 224.2)">62.71</text>
<text x="225.8" y="226.6">2</text>
<text x="236.9" y="226.6">1</text>
<text x="244.7" y="226.6">BRZ-CON-V004-PANI001</text>
<text x="323.2" y="226.6">ID Ref: 1170 . Panel izq. Chapa 3mm.</text>
<text x="225.8" y="232.4">3</text>
<text x="236.9" y="232.4">4</text>
<text x="244.7" y="232.4">DIN 127 - A 3</text>
<text x="323.2" y="232.4">Spring Washer</text>
<text x="225.8" y="238.2">4</text>
<text x="236.9" y="238.2">4</text>
<text x="244.7" y="238.3">DIN 7991 - M3 x 16 (Pavonado)</text>
<text x="323.2" y="238.3">Countersunk Screw</text>
<text x="225.8" y="244">5</text>
<text x="236.9" y="244">4</text>
<text x="244.7" y="244">DIN 934 - M3</text>
<text x="323.2" y="244">Hex Nut</text>
<text x="225.8" y="249.8">6</text>
<text x="236.9" y="249.8">1</text>
<text x="244.7" y="249.9">Shanpu SPD5K-AM009</text>
<text x="323.2" y="249.9">ID Ref: 660. Botonera</text>
<text x="7" y="261.3">A</text>
<text x="410.8" y="261.3">A</text>
<text x="102.8" y="274">PARTS LIST</text>
<text x="12.9" y="279.8">QTY</text>
<text x="33.6" y="279.8">PART NUMBER</text>
<text x="131.1" y="279.8">DESCRIPTION</text>
<text x="15.7" y="285.6">1</text>
<text x="24.5" y="285.6">BRZ-CON-V004-PANI001</text>
<text x="71.9" y="285.7">ID Ref: 1170 . Panel izq. Chapa 3mm. Acabado negro satinado liso</text>
<text x="34" y="290.4">6</text>
<text x="104" y="290.4">5</text>
<text x="174" y="290.4">4</text>
<text x="244" y="290.4">3</text>
<text x="314" y="290.4">2</text>
<text x="384" y="290.4">1</text>
</g>
<g font-size="4.1">
<text x="55.8" y="260.4">BRZ-CON-V004-PANI001</text>
<text x="105.9" y="260.4">ID Ref: 1170</text>
<text x="81.8" y="265.3">SCALE 1 : 1</text>
</g>
<g font-size="4">
<text x="128.4" y="143.9">⌀4.80 THRU</text>
<text x="128.4" y="149.2">⌵ ⌀9.40 X 90.0°</text>
<text x="28.9" y="157.8">⌀3.40 THRU</text>
<text x="17.7" y="163.1">⌵ ⌀6.30 X 90.0°</text>
<text x="101.5" y="216.6">⌀38.80</text>
<text x="5.9" y="233.7">⌵ ⌀9.40 X 90.0°</text>
<text x="17" y="228.4">⌀4.80 THRU</text>
</g>
<g font-size="3.9">
<text x="285.9" y="59.7">5</text>
<text x="122" y="75.4">4</text>
<text x="122.9" y="110">4</text>
<text x="131.8" y="118.6">1</text>
<text x="163" y="122.4">3</text>
<text x="357.5" y="133.9">1</text>
<text x="292.6" y="153.1">1</text>
<text x="352.5" y="276.2">SMK‐BRZSMC‐04‐LPANEL‐04‐ENS10</text>
</g>
<g font-size="2.4">
<text x="271.2" y="259.7">SCALE:</text>
<text x="350.6" y="260.9">DRAWN: Adrián Parro</text>
<text x="391.2" y="260.6">18/06/2014</text>
<text x="350.6" y="267">CHECKED: Antonio García</text>
<text x="391.2" y="266.6">18/06/2014</text>
<text x="350.7" y="271.4">DWG NO:</text>
<text x="351.6" y="279.3">REV</text>
<text x="372" y="279.4">SIZE</text>
<text x="391" y="279.6">SHEET</text>
<text x="358.2" y="284.1">10</text>
<text x="377.9" y="283.8">A3</text>
<text x="398.3" y="283.8">2 /2</text>
</g>
</svg>
